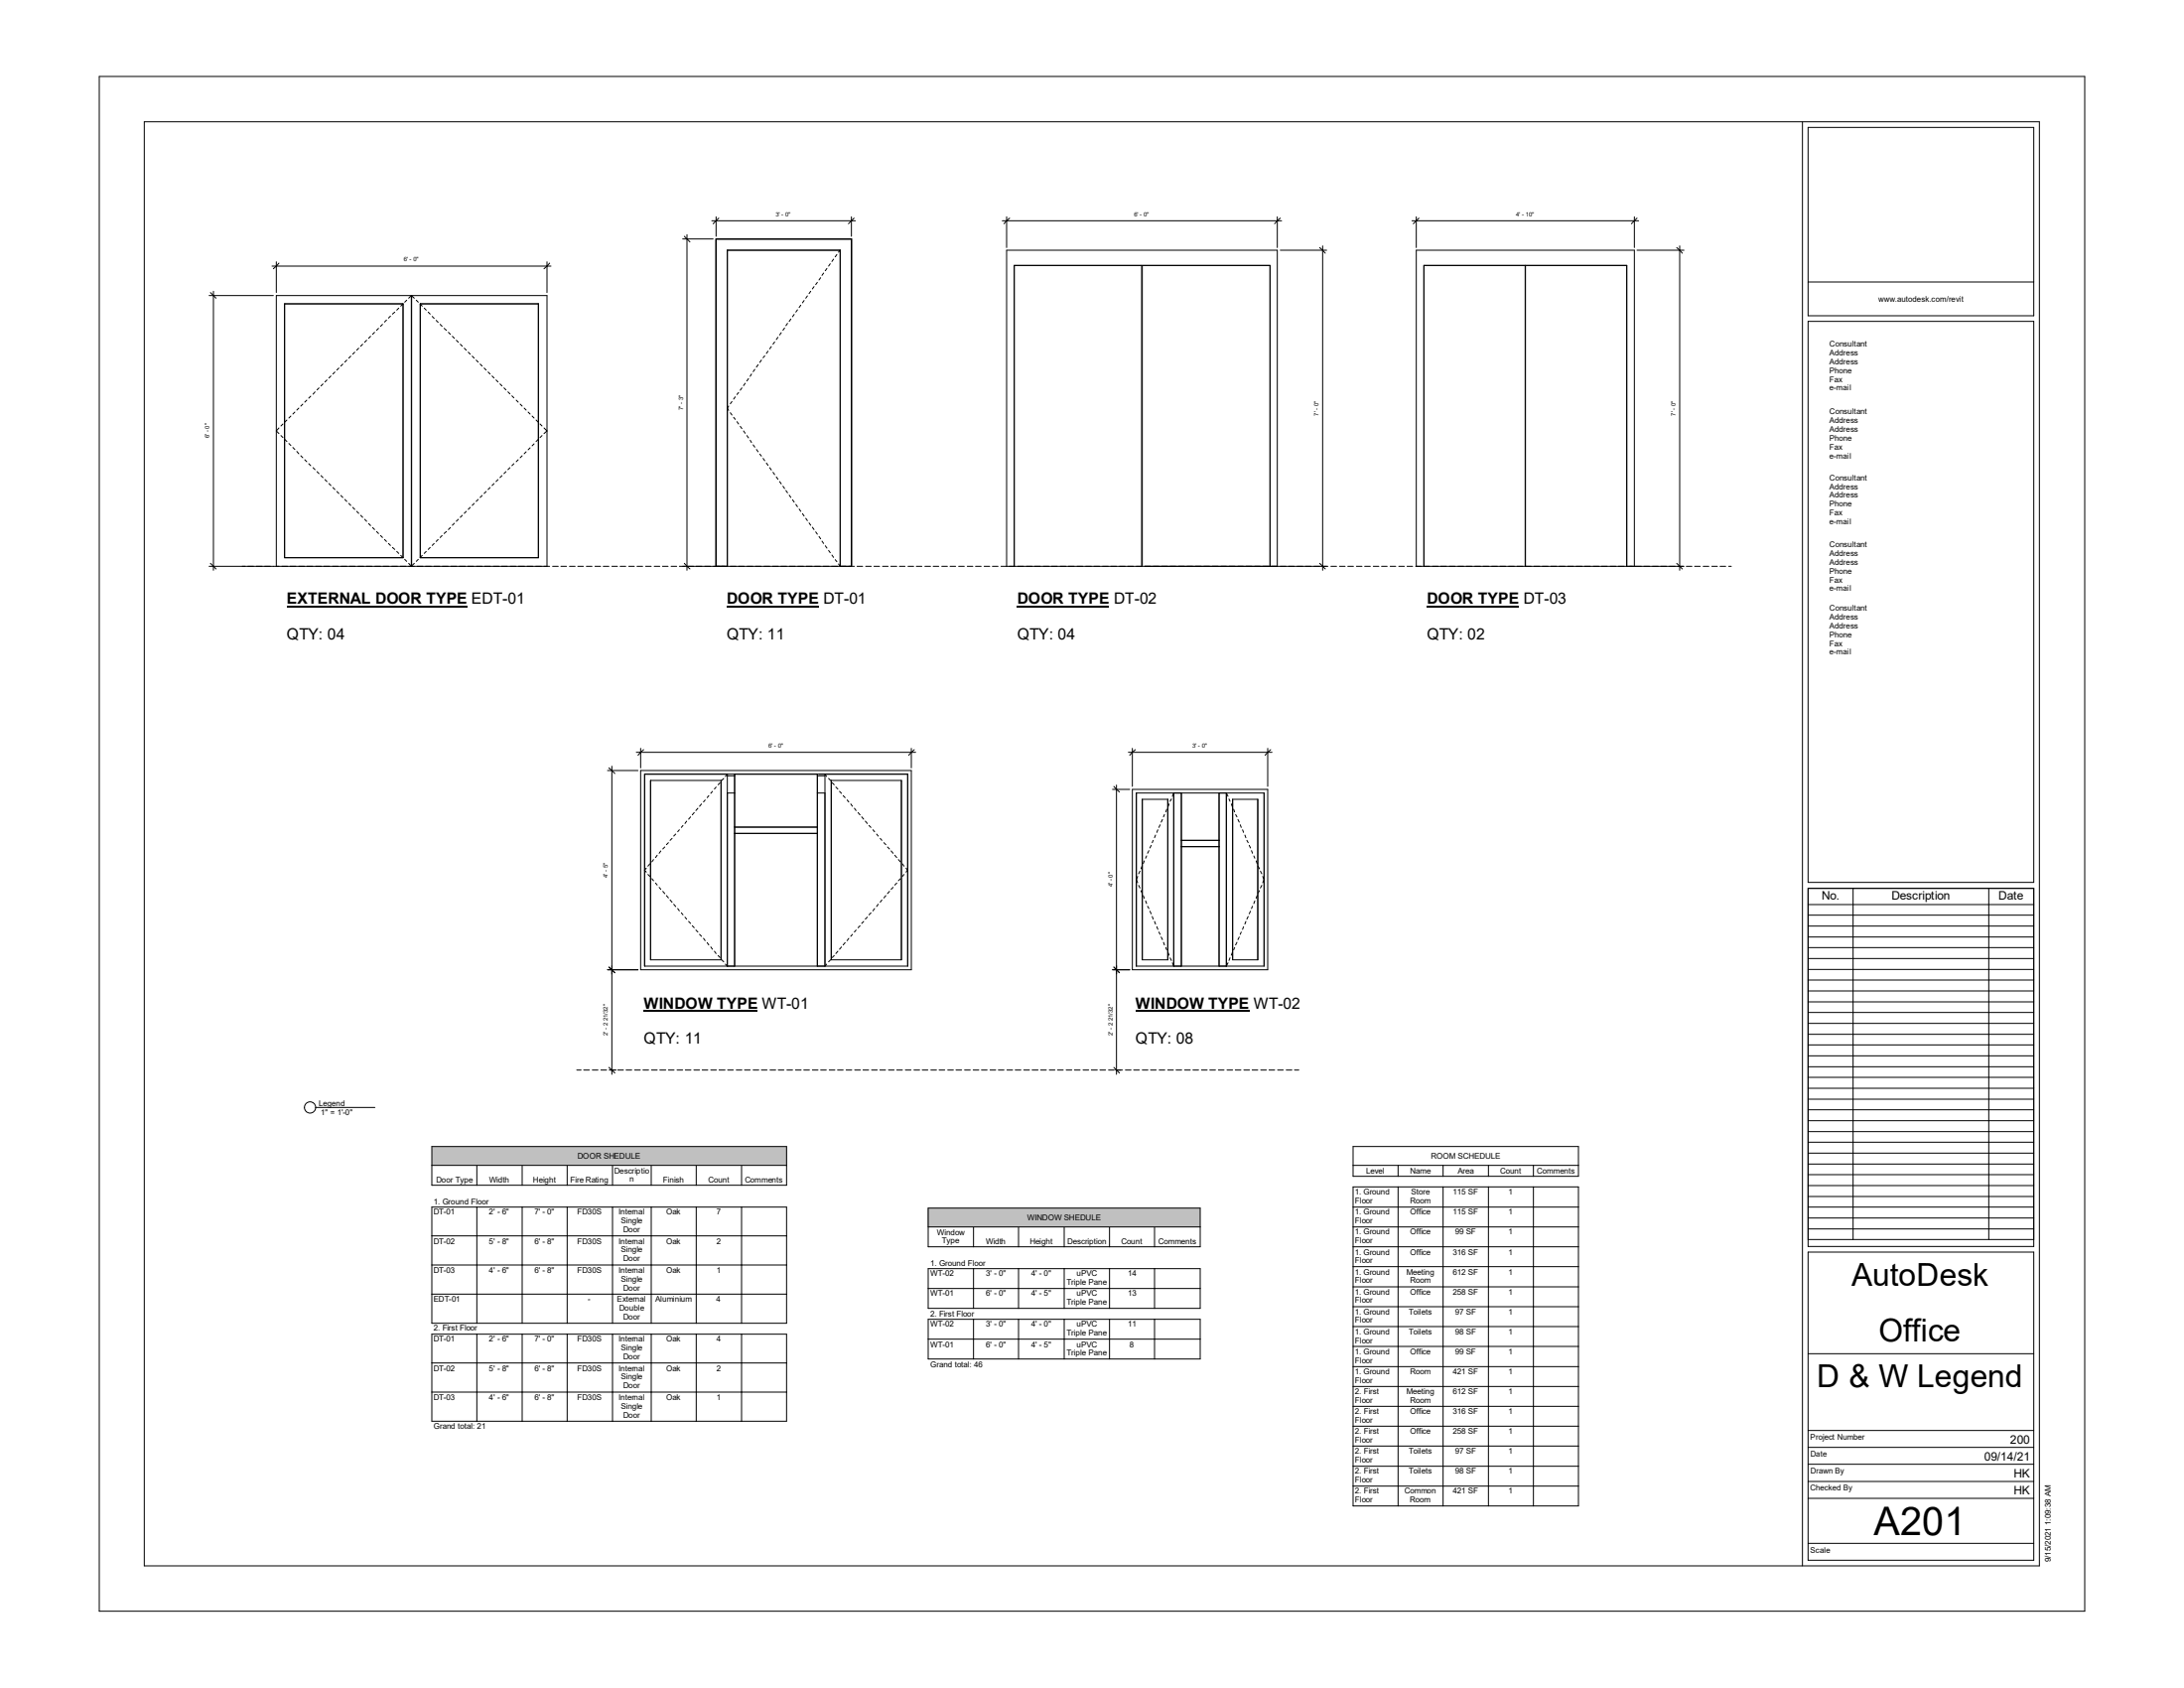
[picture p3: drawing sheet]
<svg xmlns="http://www.w3.org/2000/svg" width="279mm" height="216mm" viewBox="0 0 279 216" stroke-linecap="round" stroke-linejoin="round" font-family="sans-serif">
<g fill="none" stroke="#000" stroke-width=".13">
<path d="M26.8 37.8h8.2M26.9 37.4l.7 .7M27.3 37.3v35.6M36.4 38.9h15.2v32.4h-15.2zM50.5 39.9l-.3 .3M51 39.4l-.2 .3M51.5 38.9l-.2 .3M52 38.4l-.2 .3M52.6 37.8l.4 .3M52.6 37.8l-.3 .3M52.6 37.8h-17.3v34.6M52.6 37.8v34.6"/>
<path d="M53.3 38.4l.2 .3M53.8 38.9l.2 .3M53.8 38.9h15.1v32.4h-15.1zM54.3 39.4l.2 .3M54.8 39.9l.2 .3M102 39.6l-.2 .3M102.4 39l-.2 .3M102.9 38.4l-.2 .3M103.3 37.8l-.2 .3M103.7 37.3l-.2 .2M104.1 36.7l-.2 .3M104.6 36.1l-.2 .3"/>
<path d="M105 35.5l-.2 .3M105.4 34.9l-.2 .3M105.8 34.3l-.2 .3M106.2 33.7l-.2 .3M106.6 33.1l-.2 .3M107.1 32.6l-.3 .3M107.5 32v40.4l-.2-.3M107.5 32l-.2 .3M107.5 32h-14.5v40.4M146 34v38.4M146.1 34v38.4h17.3v-40.4h-34.6v40.4M195.1 34v38.4h-14"/>
<path d="M195.2 34v38.4h13.9v-40.4h-27.9v40.4M35.7 54.7l-.4 .4 .4 .4M35.9 55.7l.3 .3M36.2 54.2l-.3 .3M36.4 56.2l.3 .3M36.7 53.7l-.3 .3M37 56.7l.2 .3M37.2 53.2l-.2 .3M37.5 57.2l.2 .3M37.7 52.7l-.2 .3M38 57.7l.2 .3M38.2 52.2l-.2 .3"/>
<path d="M38.5 58.3l.2 .2M38.7 51.7l-.2 .2M39 58.8l.2 .3M39.2 51.2l-.2 .2M39.5 59.3l.3 .3M39.8 50.7l-.3 .2M40 59.8l.3 .3M40.3 50.1l-.3 .3M40.8 49.6l-.2 .3M41.3 49.1l-.2 .3M41.8 48.6l-.2 .3M42.3 48.1l-.2 .2"/>
<path d="M42.8 47.6l-.2 .2M43.3 47.1l-.2 .2M43.9 46.6l-.3 .2M44.4 46.1l-.3 .2M44.9 45.6l-.3 .2M45.4 45l-.3 .3M45.9 44.5l-.3 .3M46.4 44l-.3 .3M46.9 43.5l-.2 .3M47.4 43l-.2 .3M47.9 42.5l-.2 .3M48.4 42l-.2 .2"/>
<path d="M48.9 41.5l-.2 .2M49.4 40.9l-.2 .3M50 40.4l-.3 .3M55.3 40.5l.2 .2M55.8 41l.2 .2M56.3 41.5l.3 .2M56.8 42l.3 .2M57.4 42.5l.2 .3M57.9 43l.2 .3M58.4 43.5l.2 .3M58.9 44l.2 .3M59.4 44.5l.2 .3"/>
<path d="M59.9 45l.3 .3M60.4 45.6l.3 .2M60.9 46.1l.3 .2M61.4 46.6l.3 .2M61.9 47.1l.3 .2M62.4 47.6l.3 .2M62.9 48.1l.3 .2M63.5 48.6l.2 .3M64 49.1l.2 .3M64.5 49.6l.2 .3M65 50.1l.2 .3M65.2 59.8l-.2 .3"/>
<path d="M65.5 50.6l.2 .3M65.7 59.3l-.2 .3M66 51.2l.3 .2M66.3 58.8l-.3 .3M66.5 51.7l.3 .2M66.8 58.3l-.3 .2M67.1 52.2l.2 .3M67.3 57.8l-.2 .2M67.6 52.7l.2 .3M67.8 57.3l-.2 .2M68.1 53.2l.2 .3M68.3 56.8l-.2 .2"/>
<path d="M68.6 53.7l.2 .3M68.8 56.2l-.2 .3M69.1 54.2l.2 .3M69.3 55.7l-.2 .3M69.6 54.7l.4 .4-.4 .4M93.2 51.9l-.2 .3 .2 .3M93.4 52.8l.2 .3M93.6 51.4l-.2 .2M93.9 53.4l.2 .2M94.1 50.8l-.2 .3M94.3 53.9l.2 .3M94.5 50.2l-.2 .3"/>
<path d="M94.7 54.5l.2 .3M94.9 49.6l-.2 .3M95.1 55.1l.2 .3M95.3 49l-.2 .3M95.5 55.7l.3 .3M95.8 48.4l-.3 .3M96 56.3l.1 .3M96.1 47.8l-.1 .3M96.4 56.9l.2 .3M96.6 47.2l-.2 .3M96.8 57.5l.2 .3M97 46.7l-.2 .2"/>
<path d="M97.2 58.1l.2 .2M97.4 46.1l-.2 .3M97.6 58.6l.2 .3M97.8 45.5l-.2 .3M98 59.2l.3 .3M98.3 44.9l-.3 .3M98.5 59.8l.2 .3M98.7 44.3l-.2 .3M99.1 43.7l-.2 .3M99.5 43.1l-.2 .3M99.9 42.5l-.2 .3M100.4 42l-.2 .2"/>
<path d="M100.8 41.4l-.3 .3M101.2 40.8l-.2 .3M101.6 40.2l-.2 .3M26.8 72.4h43.5M26.9 72.1l.7 .7M40.6 60.3l.2 .3M41.1 60.8l.2 .3M41.6 61.3l.2 .3M42.1 61.8l.2 .3M42.6 62.4l.2 .2M43.1 62.9l.2 .2M43.6 63.4l.3 .2"/>
<path d="M44.1 63.9l.3 .2M44.6 64.4l.3 .2M45.1 64.9l.3 .3M45.6 65.4l.3 .3M46.1 65.9l.3 .3M46.7 66.4l.2 .3M47.2 67l.2 .2M47.7 67.5l.2 .2M48.2 68l.2 .2M48.7 68.5l.2 .2M49.2 69l.2 .3M49.7 69.5l.3 .3"/>
<path d="M50.2 70l.3 .3M50.8 70.5l.2 .3M51.3 71l.2 .3M51.8 71.5l.2 .3M52.3 72.1l.3 .3M52.7 72.4v-34.6h17.3v34.6M53 72.1l-.4 .3M53.5 71.5l-.2 .3M54 71l-.2 .3M54.5 70.5l-.2 .3M55 70l-.2 .3M55.5 69.5l-.2 .3"/>
<path d="M56 69l-.2 .3M56.6 68.5l-.3 .2M57.1 68l-.3 .2M57.6 67.5l-.2 .2M58.1 66.9l-.2 .3M58.6 66.4l-.2 .3M59.1 65.9l-.2 .3M59.6 65.4l-.2 .3M60.2 64.9l-.3 .3M60.7 64.4l-.3 .2M61.2 63.9l-.3 .2M61.7 63.4l-.3 .2"/>
<path d="M62.2 62.9l-.3 .2M62.7 62.4l-.3 .2M63.2 61.8l-.3 .3M63.7 61.3l-.2 .3M64.2 60.8l-.2 .3M64.7 60.3l-.2 .3M70.7 72.4h.7M71.8 72.4h.7M72.9 72.4h.7M73.9 72.4h.7M75 72.4h.7M76.1 72.4h.7"/>
<path d="M77.2 72.4h.7M78.3 72.4h.7M79.3 72.4h.8M80.4 72.4h.8M81.5 72.4h.7M82.6 72.4h.7M83.7 72.4h.7M84.8 72.4h.7M85.9 72.4h.7M86.9 72.4h.7M88 72.4h.7M89.1 72.4h.7"/>
<path d="M90.2 72.4h.7M91.3 72.4h18M91.6 72.4v-41.8h17.3v41.8M98.9 60.4l.2 .3M99.3 61l.2 .3M99.7 61.6l.2 .3M100.2 62.2l.2 .3M100.5 62.7l.3 .3M101 63.3l.2 .3M101.4 63.9l.2 .3M101.8 64.5l.2 .3M102.2 65.1l.2 .3"/>
<path d="M102.7 65.7l.2 .3M103.1 66.3l.2 .3M103.5 66.9l.2 .3M103.9 67.4l.2 .3M104.4 68l.2 .3M104.8 68.6l.2 .3M105.2 69.2l.2 .3M105.6 69.8l.2 .3M106 70.4l.2 .3M106.4 71l.2 .3M106.8 71.6l.3 .2M109.6 72.4h.8"/>
<path d="M110.7 72.4h.8M111.8 72.4h.7M112.9 72.4h.7M114 72.4h.7M115.1 72.4h.7M116.2 72.4h.7M117.2 72.4h.7M118.3 72.4h.7M119.4 72.4h.7M120.5 72.4h.7M121.5 72.4h.8M122.6 72.4h.8"/>
<path d="M123.7 72.4h.8M124.8 72.4h.7M125.9 72.4h.7M127 72.4h.7M128.1 72.4h18M129.8 72.4v-38.4h32.7v38.4M163.8 72.4h.7M164.8 72.4h.8M165.9 72.4h.8M167 72.4h.7M168.1 72.4h.7M169.2 72.4h.7"/>
<path d="M170.3 72.4h.7M171.4 72.4h.7M172.4 72.4h.7M173.5 72.4h.7M174.6 72.4h.7M175.7 72.4h.7M176.7 72.4h.8M177.8 72.4h.8M178.9 72.4h.8M180 72.4h.7M182.2 72.4v-38.4h25.9v38.4M209.2 72.4h.8"/>
<path d="M210.3 72.4h.7M211.4 72.4h.7M212.5 72.4h.7M213.6 72.4h.7M214.6 72.4h.7M215.7 72.4h.8M216.8 72.4h.7M217.9 72.4h.7M219 72.4h.7M220 72.4h.8M221.1 72.4h.4M82 98.6h34.6v25.4h-34.6z"/>
<path d="M82.5 99h33.6v24.6h-33.6zM83.2 99.8h9v23h-9zM92.6 99.6l-.3 .2M92.8 99.3l.2-.3v24.6l-.2-.3M93 99.2h1M94 99v24.6M104.6 99.2h.9M104.6 99v24.6M105.7 99.3l-.2-.3v24.6l.2-.3M106 99.6l.3 .2M106.3 99.8h9v23h-9zM82.7 111l-.2 .3 .2 .2"/>
<path d="M82.9 111.8l.2 .3M83.1 110.5l-.2 .3M83.4 112.4l.2 .2M83.6 109.9l-.2 .3M83.9 112.9l.2 .3M84.1 109.4l-.2 .3M84.3 113.5l.2 .2M84.5 108.8l-.2 .3M84.8 114l.2 .3M85 108.3l-.2 .3M85.3 114.6l.2 .3M85.5 107.8l-.2 .2"/>
<path d="M85.7 115.1l.3 .3M86 107.2l-.3 .3M86.2 115.7l.2 .3M86.4 106.7l-.2 .2M86.7 116.2l.2 .3M86.9 106.1l-.2 .3M87.2 116.8l.2 .2M87.4 105.6l-.2 .2M87.6 117.3l.2 .3M87.8 105l-.2 .3M88.1 117.9l.2 .2M88.3 104.5l-.2 .3"/>
<path d="M88.6 118.4l.2 .3M88.8 103.9l-.2 .3M89 119l.3 .2M89.3 103.4l-.3 .3M89.5 119.5l.2 .3M89.7 102.8l-.2 .3M90.2 102.3l-.2 .3M90.7 101.8l-.2 .2M91.1 101.2l-.2 .3M91.6 100.7l-.2 .2M92.1 100.1l-.2 .3M93 101.4h1"/>
<path d="M94 105.8h10.6M94 106.6h10.6M104.6 101.4h.9M106.5 100.1l.2 .3M106.9 100.7l.3 .2M107.4 101.2l.3 .3M107.9 101.8l.2 .2M108.4 102.3l.2 .3M108.8 102.8l.3 .3M109.1 119.5l-.3 .3M109.3 103.4l.2 .3M109.5 119l-.2 .2"/>
<path d="M109.8 103.9l.2 .3M110 118.4l-.2 .3M110.2 104.5l.3 .3M110.5 117.9l-.3 .2M110.7 105l.3 .3M111 117.3l-.3 .3M111.2 105.6l.2 .2M111.4 116.8l-.2 .2M111.7 106.1l.2 .3M111.9 116.2l-.2 .3M112.1 106.7l.3 .2M112.4 115.7l-.3 .3"/>
<path d="M112.6 107.2l.2 .3M112.8 115.1l-.2 .3M113.1 107.8l.2 .2M113.3 114.6l-.2 .3M113.5 108.3l.3 .3M113.8 114l-.3 .3M114 108.8l.3 .3M114.3 113.5l-.3 .2M114.5 109.4l.2 .3M114.7 112.9l-.2 .3M114.9 109.9l.3 .3M115.2 112.4l-.3 .2"/>
<path d="M115.4 110.5l.3 .3M115.7 111.8l-.3 .3M115.9 111l.2 .3-.2 .2M144.9 101h17.3v23h-17.3zM145.4 101.4h16.3v22.2h-16.3zM145.5 112.1l-.1 .4 .1 .4M145.7 113.2l.1 .4M145.8 111.4l-.1 .4M146 113.9l.1 .3M146.1 110.8l-.1 .3M146.1 102.2h3.3v20.6h-3.3zM146.3 114.6l.1 .3"/>
<path d="M146.4 110.1l-.1 .3M146.6 115.2l.1 .4M146.7 109.5l-.1 .3M146.8 115.9l.2 .3M147 108.8l-.2 .3M147.1 116.5l.2 .4M147.3 108.1l-.2 .4M147.4 117.2l.1 .4M147.5 107.5l-.1 .3M147.7 117.9l.1 .3M147.8 106.8l-.1 .3M148 118.5l.1 .4"/>
<path d="M148.1 106.1l-.1 .4M148.3 119.2l.1 .3M148.4 105.5l-.1 .3M148.5 119.8l.2 .4M148.7 104.8l-.2 .4M149 104.2l-.2 .3M149.3 103.5l-.2 .3M149.6 102.8l-.2 .4M149.9 102.2l-.2 .3M150 101.9l.2-.5v22.2l-.2-.5M151.1 101.4v22.2M151.1 107.5h4.9"/>
<path d="M151.1 108.3h4.9M156 101.4v22.2M157.1 101.9l-.2-.5v22.2l.2-.5M157.2 102.2l.2 .3M157.5 102.8l.1 .4M157.7 102.2h3.2v20.6h-3.2zM157.8 103.5l.1 .3M158.1 104.2l.1 .3M158.4 104.8l.1 .4M158.5 119.8l-.1 .4M158.7 105.5l.1 .3M158.8 119.2l-.1 .3"/>
<path d="M159 106.1l.1 .4M159.1 118.5l-.1 .4M159.3 106.8l.1 .3M159.4 117.9l-.1 .3M159.5 107.5l.2 .3M159.7 117.2l-.2 .4M159.8 108.1l.2 .4M160 116.5l-.2 .4M160.1 108.8l.1 .3M160.2 115.9l-.1 .3M160.4 109.5l.1 .3M160.5 115.2l-.1 .4"/>
<path d="M160.7 110.1l.1 .3M160.8 114.6l-.1 .3M161 110.8l.1 .3M161.1 113.9l-.1 .3M161.2 111.4l.2 .4M161.4 113.2l-.2 .4M161.5 112.1l.2 .4-.2 .4M73.8 136.9h.5M74.7 136.9h.7M75.8 136.9h.7M76.9 136.9h.7M77.9 136.9h.8"/>
<path d="M79 136.9h.8M80.1 136.9h.7M81.2 136.9h.7M82.3 136.9h.7M83.4 136.9h.7M84.4 136.9h.8M85.5 136.9h.7M86.6 136.9h.7M87.7 136.9h.7M88.8 136.9h.7M89.8 136.9h.8M90 120l.2 .3"/>
<path d="M90.5 120.6l.2 .3M90.9 121.1l.2 .3M90.9 136.9h.8M91.4 121.7l.2 .3M91.9 122.2l.2 .3M92 136.9h.8M92.3 122.8l.3 .2M93.1 136.9h.7M94.2 136.9h.7M95.2 136.9h.8M96.4 136.9h.7M97.4 136.9h.7"/>
<path d="M98.5 136.9h.7M99.6 136.9h.7M100.7 136.9h.7M101.8 136.9h.7M102.8 136.9h.7M103.9 136.9h.7M105 136.9h.7M106.1 136.9h.7M106.3 122.8l-.3 .2M106.7 122.2l-.2 .3M107.1 136.9h.8M107.2 121.7l-.3 .3"/>
<path d="M107.7 121.1l-.3 .3M108.1 120.6l-.2 .3M108.2 136.9h.8M108.6 120l-.2 .3M109.3 136.9h.8M110.4 136.9h.7M111.5 136.9h.7M112.6 136.9h.7M113.7 136.9h.7M114.7 136.9h.7M115.8 136.9h.7M116.9 136.9h.7"/>
<path d="M118 136.9h.7M119.1 136.9h.7M120.1 136.9h.8M121.2 136.9h.8M122.3 136.9h.7M123.4 136.9h.7M124.5 136.9h.7M125.6 136.9h.7M126.7 136.9h.7M127.7 136.9h.7M128.8 136.9h.7M129.9 136.9h.7"/>
<path d="M131 136.9h.7M132 136.9h.8M133.1 136.9h.8M134.2 136.9h.8M135.3 136.9h.7M136.4 136.9h.7M137.5 136.9h.7M138.6 136.9h.7M139.6 136.9h.8M140.7 136.9h.7M141.8 136.9h.7M142.9 136.9h.7"/>
<path d="M144 136.9h.7M145 136.9h.8M146.1 136.9h.8M147.2 136.9h.7M148.3 136.9h.7M148.8 120.5l.2 .4M149.1 121.2l.2 .3M149.4 136.9h.7M149.4 121.8l.2 .4M149.7 122.5l.2 .4M150.5 136.9h.7M151.6 136.9h.7"/>
<path d="M152.6 136.9h.7M153.7 136.9h.7M154.8 136.9h.7M155.9 136.9h.7M157 136.9h.7M157.4 122.5l-.2 .4M157.6 121.8l-.1 .4M157.9 121.2l-.1 .3M158 136.9h.7M158.2 120.5l-.1 .4M159.1 136.9h.8M160.2 136.9h.7"/>
<path d="M161.3 136.9h.7M162.3 136.9h.8M163.4 136.9h.8M164.5 136.9h.8M165.6 136.9h.6"/>
</g>
<path d="M26.1 54.1h.9v2h-.9z" fill="#fff"/>
<path d="M34.8 34h35.7M35.3 33.5v3.9M35.7 33.7l-.7 .7M70 33.5v3.9M70.3 33.7l-.7 .7" fill="none" stroke="#000" stroke-width=".13"/>
<path d="M51.7 32.8h1.9v.8h-1.9z" fill="#fff"/>
<path d="M87.3 30.6h3.9M87.5 30.2l.8 .7M87.9 30v42.9M87.3 72.4h5.4M87.5 72.1l.8 .7" fill="none" stroke="#000" stroke-width=".13"/>
<path d="M86.7 50.5h.9v2h-.9z" fill="#fff"/>
<path d="M91.1 28.2h18.3M91.6 27.7v2.5M91.9 27.9l-.7 .7M108.9 27.7v2.5M109.3 27.9l-.8 .7" fill="none" stroke="#000" stroke-width=".13"/>
<path d="M99.3 27.1h1.8v.8h-1.8z" fill="#fff"/>
<path d="M163.8 32h5.9M168.8 31.7l.7 .7M169.2 31.5v41.4M146.4 72.4h23.3M168.8 72.1l.7 .7" fill="none" stroke="#000" stroke-width=".13"/>
<path d="M168 51.3h.9v1.9h-.9z" fill="#fff"/>
<path d="M128.2 28.2h35.8M128.8 27.7v4M129.2 27.9l-.8 .7M163.4 27.7v4M163.8 27.9l-.7 .7" fill="none" stroke="#000" stroke-width=".13"/>
<path d="M145.1 27.1h1.9v.8h-1.9z" fill="#fff"/>
<path d="M209.4 32h6M214.5 31.7l.7 .7M214.9 31.5v41.4M208.5 72.4h6.9M214.5 72.1l.7 .7" fill="none" stroke="#000" stroke-width=".13"/>
<path d="M213.7 51.3h.9v1.9h-.9z" fill="#fff"/>
<path d="M180.6 28.2h29M181.2 27.7v4M181.5 27.9l-.7 .7M209.1 27.7v4M209.4 27.9l-.7 .7" fill="none" stroke="#000" stroke-width=".13"/>
<path d="M194 27.1h2.3v.8h-2.3z" fill="#fff"/>
<path d="M77.7 98.6h3.9M77.9 98.2l.8 .7M78.3 98v26.6M77.7 124h3.9M77.9 123.7l.8 .7" fill="none" stroke="#000" stroke-width=".13"/>
<path d="M77 110.4h1v1.9h-1z" fill="#fff"/>
<path d="M81.4 96.2h35.7M82 95.7v2.5M82.3 95.9l-.7 .7M116.6 95.7v2.5M117 95.9l-.8 .7" fill="none" stroke="#000" stroke-width=".13"/>
<path d="M98.3 95h1.9v.8h-1.9z" fill="#fff"/>
<path d="M142.3 101h2.2M142.5 100.6l.7 .7M142.8 100.4v24.2M142.3 124h2.2M142.5 123.7l.7 .7" fill="none" stroke="#000" stroke-width=".13"/>
<path d="M141.6 111.5h1v2h-1z" fill="#fff"/>
<path d="M144.4 96.2h18.3M144.9 95.7v4.9M145.2 95.9l-.7 .7M162.2 95.7v4.9M162.6 95.9l-.8 .7" fill="none" stroke="#000" stroke-width=".13"/>
<g fill="#fff">
<path d="M152.6 95h1.8v.8h-1.8z"/>
<path d="M36.7 75.4h23.1v2.3h-23.1z"/>
<path d="M60.3 75.4h4v2.3h-4z"/>
<path d="M64.3 75.4h.7v2.3h-.7z"/>
<path d="M65 75.4h2.2v2.3h-2.2z"/>
</g>
<path d="M36.7 77.6h23.1" fill="none" stroke="#000" stroke-width=".21"/>
<g fill="#fff">
<path d="M36.7 79.9h7.4v2.3h-7.4z"/>
<path d="M93 75.4h11.7v2.3h-11.7z"/>
<path d="M105.3 75.4h2.6v2.3h-2.6z"/>
<path d="M107.9 75.4h.7v2.3h-.7z"/>
<path d="M108.6 75.4h2.3v2.3h-2.3z"/>
</g>
<path d="M93 77.6h11.7" fill="none" stroke="#000" stroke-width=".21"/>
<g fill="#fff">
<path d="M93 79.9h7.4v2.3h-7.4z"/>
<path d="M130.1 75.4h11.8v2.3h-11.8z"/>
<path d="M142.5 75.4h2.6v2.3h-2.6z"/>
<path d="M145.1 75.4h.7v2.3h-.7z"/>
<path d="M145.8 75.4h2.2v2.3h-2.2z"/>
</g>
<path d="M130.1 77.6h11.8" fill="none" stroke="#000" stroke-width=".21"/>
<g fill="#fff">
<path d="M130.1 79.9h7.4v2.3h-7.4z"/>
<path d="M182.5 75.4h11.8v2.3h-11.8z"/>
<path d="M194.9 75.4h2.6v2.3h-2.6z"/>
<path d="M197.5 75.4h.7v2.3h-.7z"/>
<path d="M198.2 75.4h2.2v2.3h-2.2z"/>
</g>
<path d="M182.5 77.6h11.8" fill="none" stroke="#000" stroke-width=".21"/>
<g fill="#fff">
<path d="M182.5 79.9h7.4v2.3h-7.4z"/>
<path d="M82.4 127.1h14.5v2.3h-14.5z"/>
<path d="M97.5 127.1h3.1v2.3h-3.1z"/>
<path d="M100.6 127.1h.7v2.3h-.7z"/>
<path d="M101.3 127.1h2.2v2.3h-2.2z"/>
</g>
<path d="M82.4 129.3h14.5" fill="none" stroke="#000" stroke-width=".21"/>
<g fill="#fff">
<path d="M82.4 131.7h7.4v2.2h-7.4z"/>
<path d="M145.3 127.1h14.6v2.3h-14.6z"/>
<path d="M160.4 127.1h3.1v2.3h-3.1z"/>
<path d="M163.5 127.1h.7v2.3h-.7z"/>
<path d="M164.2 127.1h2.2v2.3h-2.2z"/>
</g>
<path d="M145.3 129.3h14.6" fill="none" stroke="#000" stroke-width=".21"/>
<path d="M145.3 131.7h7.4v2.2h-7.4z" fill="#fff"/>
<path d="M77.7 124h3.9M77.9 123.7l.8 .7M77.9 136.5l.8 .7M78.1 136.9h.7M78.3 123.5v13.9" fill="none" stroke="#000" stroke-width=".13"/>
<path d="M77 128.4h1v4.1h-1z" fill="#fff"/>
<path d="M142.3 124h2.2M142.5 123.7l.7 .7M142.5 136.5l.7 .7M142.7 136.9h.7M142.8 123.5v13.9" fill="none" stroke="#000" stroke-width=".13"/>
<path d="M141.6 128.4h1v4.1h-1z" fill="#fff"/>
<g fill="none" stroke="#000" stroke-width=".13">
<path d="M12.7 9.8h254v196.3h-254zM18.5 15.6h242.4v184.7h-242.4zM230.6 15.6v184.7M231.3 16.3h28.9v24.1h-28.9zM231.3 36.1h28.9M231.3 41.1h28.9v71.8h-28.9zM231.3 113.6h28.9v45.8h-28.9zM231.3 160.1h28.9v39.5h-28.9zM231.3 173.1h28.9M231.3 183h28.9M231.3 185.1h28.9M231.3 187.3h28.9"/>
<path d="M231.3 189.5h28.9M231.3 191.6h28.9M231.3 197.4h28.9"/>
</g>
<g fill="#fff">
<path d="M240.3 37.8h10.9v1.1h-10.9z"/>
<path d="M231.6 197.7h2.5v1.1h-2.5z"/>
<path d="M231.6 185.5h2.1v1.1h-2.1z"/>
<path d="M231.6 187.6h4.3v1.2h-4.3z"/>
<path d="M231.6 189.8h5.4v1.1h-5.4z"/>
<path d="M231.6 183.3h7v1.1h-7z"/>
<path d="M234.1 43.4h5.1v1.2h-5.1z"/>
<path d="M234.1 44.6h3.6v1.1h-3.6z"/>
<path d="M234.1 45.7h3.6v1.1h-3.6z"/>
<path d="M234.1 46.8h2.9v1.2h-2.9z"/>
<path d="M234.1 48h1.6v1.1h-1.6z"/>
<path d="M234.1 49.1h.5v1.1h-.5z"/>
<path d="M234.6 49.1h.3v1.1h-.3z"/>
<path d="M234.9 49.1h1.9v1.1h-1.9z"/>
<path d="M234.1 52.1h5.1v1.2h-5.1z"/>
<path d="M234.1 53.3h3.6v1.1h-3.6z"/>
<path d="M234.1 54.4h3.6v1.1h-3.6z"/>
<path d="M234.1 55.5h2.9v1.1h-2.9z"/>
<path d="M234.1 56.6h1.6v1.1h-1.6z"/>
<path d="M234.1 57.7h.5v1.2h-.5z"/>
<path d="M234.6 57.7h.3v1.2h-.3z"/>
<path d="M234.9 57.7h1.9v1.2h-1.9z"/>
<path d="M234.1 60.5h5.1v1.2h-5.1z"/>
<path d="M234.1 61.7h3.6v1.1h-3.6z"/>
<path d="M234.1 62.8h3.6v1.1h-3.6z"/>
<path d="M234.1 63.9h2.9v1.2h-2.9z"/>
<path d="M234.1 65.1h1.6v1.1h-1.6z"/>
<path d="M234.1 66.2h.5v1.1h-.5z"/>
<path d="M234.6 66.2h.3v1.1h-.3z"/>
<path d="M234.9 66.2h1.9v1.1h-1.9z"/>
<path d="M234.1 69.1h5.1v1.1h-5.1z"/>
<path d="M234.1 70.2h3.6v1.1h-3.6z"/>
<path d="M234.1 71.3h3.6v1.2h-3.6z"/>
<path d="M234.1 72.5h2.9v1.1h-2.9z"/>
<path d="M234.1 73.6h1.6v1.1h-1.6z"/>
<path d="M234.1 74.7h.5v1.2h-.5z"/>
<path d="M234.6 74.7h.3v1.2h-.3z"/>
<path d="M234.9 74.7h1.9v1.2h-1.9z"/>
<path d="M234.1 77.2h5.1v1.2h-5.1z"/>
<path d="M234.1 78.4h3.6v1.1h-3.6z"/>
<path d="M234.1 79.5h3.6v1.1h-3.6z"/>
<path d="M234.1 80.6h2.9v1.1h-2.9z"/>
<path d="M234.1 81.7h1.6v1.1h-1.6z"/>
<path d="M234.1 82.8h.5v1.2h-.5z"/>
<path d="M234.6 82.8h.3v1.2h-.3z"/>
<path d="M234.9 82.8h1.9v1.2h-1.9z"/>
<path d="M232.5 173.8h26.3v4.5h-26.3z"/>
<path d="M236.9 160.8h17.5v4.5h-17.5z"/>
<path d="M240.3 167.9h10.6v4.5h-10.6z"/>
</g>
<g fill="none" stroke="#000" stroke-width=".13">
<path d="M231.3 113.6h28.9v44.9h-28.9zM231.3 119.8h28.9M231.3 118.4h28.9M231.3 117.1h28.9M231.3 115.7h28.9M237.1 113.6v44.9M254.4 113.6v44.9M231.3 139.2h28.9M231.3 137.8h28.9M231.3 136.4h28.9M231.3 135h28.9M231.3 133.6h28.9"/>
<path d="M231.3 132.3h28.9M231.3 130.9h28.9M231.3 129.5h28.9M231.3 128.1h28.9M231.3 126.7h28.9M231.3 125.3h28.9M231.3 124h28.9M231.3 122.6h28.9M231.3 121.2h28.9M40.4 141.6h7.6M55.2 154.4h45.4v14.8h-45.4zM55.2 158.1h45.4"/>
<path d="M55.2 149.1v2.5h45.4v-2.5M61 149.1v2.5M61 154.4v14.8M66.8 149.1v2.5M66.8 154.4v14.8M72.6 149.1v2.5M72.6 154.4v14.8M78.4 149.1v2.5M78.4 154.4v14.8M83.3 149.1v2.5M83.3 154.4v14.8M89.1 149.1v2.5"/>
<path d="M89.1 154.4v14.8M94.9 149.1v2.5M94.9 154.4v14.8M231.3 157.2h28.9M231.3 155.8h28.9M231.3 154.4h28.9M231.3 153h28.9M231.3 151.6h28.9M231.3 150.2h28.9M231.3 148.9h28.9M231.3 147.5h28.9M231.3 146.1h28.9"/>
<path d="M231.3 144.7h28.9M231.3 143.3h28.9M231.3 141.9h28.9M231.3 140.6h28.9M55.2 170.6h45.4v11.2h-45.4zM55.2 178.1h45.4M55.2 174.3h45.4M55.2 165.5h45.4M55.2 161.8h45.4M61 170.6v11.2M66.8 170.6v11.2M72.6 170.6v11.2"/>
<path d="M78.4 170.6v11.2M83.3 170.6v11.2M89.1 170.6v11.2M94.9 170.6v11.2"/>
<circle cx="39.7" cy="141.6" r=".72"/>
</g>
<path d="M55.2 146.6h45.4v2.5h-45.4z" fill="#c0c0c0"/>
<g fill="none" stroke="#000" stroke-width=".13">
<path d="M55.2 146.6h45.4v2.5h-45.4zM118.7 156.9v2.6h34.8v-2.6M124.5 156.9v2.6M130.3 156.9v2.6M136.1 156.9v2.6M141.9 156.9v2.6M147.7 156.9v2.6M118.7 168.7h34.8v5.1h-34.8zM118.7 171.3h34.8M118.7 162.3h34.8v5h-34.8zM118.7 164.8h34.8M124.5 162.3v5"/>
<path d="M124.5 168.7v5.1M130.3 162.3v5M130.3 168.7v5.1M136.1 162.3v5M136.1 168.7v5.1M141.9 162.3v5M141.9 168.7v5.1M147.7 162.3v5M147.7 168.7v5.1"/>
</g>
<path d="M118.7 154.5h34.8v2.4h-34.8z" fill="#c0c0c0"/>
<g fill="none" stroke="#000" stroke-width=".13">
<path d="M118.7 154.5h34.8v2.4h-34.8zM173.1 156.9h28.8M173.1 151.8h28.8v40.8h-28.8zM173.1 159.5h28.8M173.1 154.4h28.8M173.1 146.6h28.8v3.9h-28.8zM173.1 149.1h28.8M178.9 149.1v1.4M178.9 151.8v40.8M184.6 149.1v1.4M184.6 151.8v40.8M190.4 149.1v1.4"/>
<path d="M190.4 151.8v40.8M196.2 149.1v1.4M196.2 151.8v40.8M173.1 179.9h28.8M173.1 177.3h28.8M173.1 174.8h28.8M173.1 172.2h28.8M173.1 169.7h28.8M173.1 167.1h28.8M173.1 164.6h28.8M173.1 162h28.8M173.1 190.1h28.8"/>
<path d="M173.1 187.5h28.8M173.1 185h28.8M173.1 182.4h28.8"/>
</g>
<text font-size="5" x="239.7" y="196.3">A201</text>
<g font-size="4">
<text x="236.9" y="164.4">AutoDesk</text>
<text x="240.3" y="171.5">Office</text>
<text x="232.5" y="177.4">D &amp; W Legend</text>
</g>
<g font-size="2">
<text x="36.7" y="77.3">EXTERNAL DOOR TYPE</text>
<text x="60.3" y="77.3">EDT-01</text>
<text x="93" y="77.3">DOOR TYPE</text>
<text x="105.3" y="77.3">DT</text>
<text x="108" y="77.3">-</text>
<text x="108.6" y="77.3">01</text>
<text x="130.1" y="77.3">DOOR TYPE</text>
<text x="142.5" y="77.3">DT</text>
<text x="145.1" y="77.3">-</text>
<text x="145.8" y="77.3">02</text>
<text x="182.5" y="77.3">DOOR TYPE</text>
<text x="194.9" y="77.3">DT</text>
<text x="197.5" y="77.3">-</text>
<text x="198.2" y="77.3">03</text>
<text x="36.7" y="81.7">QTY: 04</text>
<text x="93" y="81.7">QTY: 11</text>
<text x="130.1" y="81.7">QTY: 04</text>
<text x="182.5" y="81.7">QTY: 02</text>
<text x="82.4" y="129">WINDOW TYPE</text>
<text x="97.5" y="129">WT-01</text>
<text x="145.3" y="129">WINDOW TYPE</text>
<text x="160.4" y="129">WT-02</text>
<text x="82.4" y="133.5">QTY: 11</text>
<text x="145.3" y="133.5">QTY: 08</text>
</g>
<g font-size="1.5">
<text x="233.1" y="115.1">No.</text>
<text x="242" y="115.1">Description</text>
<text x="255.7" y="115.1">Date</text>
<text x="257.2" y="184.6">200</text>
<text x="253.8" y="186.8">09/14/21</text>
<text x="257.6" y="188.9">HK</text>
<text x="257.6" y="191.1">HK</text>
</g>
<g font-size="1">
<text x="240.3" y="38.6">www.autodesk.com/revit</text>
<text x="234.1" y="44.3">Consultant</text>
<text x="234.1" y="45.5">Address</text>
<text x="234.1" y="46.6">Address</text>
<text x="234.1" y="47.7">Phone</text>
<text x="234.1" y="48.9">Fax</text>
<text x="234.1" y="50">e-mail</text>
<text x="234.1" y="53">Consultant</text>
<text x="234.1" y="54.1">Address</text>
<text x="234.1" y="55.2">Address</text>
<text x="234.1" y="56.4">Phone</text>
<text x="234.1" y="57.5">Fax</text>
<text x="234.1" y="58.6">e-mail</text>
<text x="234.1" y="61.4">Consultant</text>
<text x="234.1" y="62.6">Address</text>
<text x="234.1" y="63.7">Address</text>
<text x="234.1" y="64.8">Phone</text>
<text x="234.1" y="66">Fax</text>
<text x="234.1" y="67.1">e-mail</text>
<text x="234.1" y="70">Consultant</text>
<text x="234.1" y="71.1">Address</text>
<text x="234.1" y="72.2">Address</text>
<text x="234.1" y="73.4">Phone</text>
<text x="234.1" y="74.5">Fax</text>
<text x="234.1" y="75.6">e-mail</text>
<text x="234.1" y="78.1">Consultant</text>
<text x="234.1" y="79.3">Address</text>
<text x="234.1" y="80.4">Address</text>
<text x="234.1" y="81.5">Phone</text>
<text x="234.1" y="82.6">Fax</text>
<text x="234.1" y="83.7">e-mail</text>
<text x="40.8" y="141.4">Legend</text>
<text x="41.1" y="142.6">1&quot; = 1'-0&quot;</text>
<text x="73.9" y="148.2">DOOR SHEDULE</text>
<text x="183.1" y="148.2">ROOM SCHEDULE</text>
<text x="55.5" y="154">1. Ground Floor</text>
<text x="55.5" y="155.4">DT-01</text>
<text x="55.8" y="151.2">Door Type</text>
<text x="62.6" y="155.4">2' - 6&quot;</text>
<text x="62.6" y="151.2">Width</text>
<text x="68.2" y="151.2">Height</text>
<text x="68.4" y="155.4">7' - 0&quot;</text>
<text x="72.9" y="151.2">Fire Rating</text>
<text x="73.8" y="155.4">FD30S</text>
<text x="78.6" y="150.1">Descriptio</text>
<text x="79.1" y="155.4">Internal</text>
<text x="80.5" y="151.2">n</text>
<text x="84.8" y="151.2">Finish</text>
<text x="85.2" y="155.4">Oak</text>
<text x="90.6" y="151.2">Count</text>
<text x="91.7" y="155.4">7</text>
<text x="95.3" y="151.2">Comments</text>
<text x="173.3" y="152.8">1. Ground</text>
<text x="173.3" y="153.9">Floor</text>
<text x="173.3" y="155.4">1. Ground</text>
<text x="174.8" y="150.1">Level</text>
<text x="180.4" y="150.1">Name</text>
<text x="180.4" y="153.9">Room</text>
<text x="180.4" y="155.4">Office</text>
<text x="180.5" y="152.8">Store</text>
<text x="185.8" y="152.8">115 SF</text>
<text x="185.9" y="155.4">115 SF</text>
<text x="186.5" y="150.1">Area</text>
<text x="191.9" y="150.1">Count</text>
<text x="193" y="152.8">1</text>
<text x="193" y="155.4">1</text>
<text x="196.6" y="150.1">Comments</text>
<text x="55.5" y="159.1">DT-02</text>
<text x="62.6" y="159.1">5' - 8&quot;</text>
<text x="68.4" y="159.1">6' - 8&quot;</text>
<text x="73.8" y="159.1">FD30S</text>
<text x="79.1" y="159.1">Internal</text>
<text x="79.4" y="156.5">Single</text>
<text x="79.4" y="160.2">Single</text>
<text x="79.7" y="157.6">Door</text>
<text x="79.7" y="161.3">Door</text>
<text x="85.2" y="159.1">Oak</text>
<text x="91.7" y="159.1">2</text>
<text x="119" y="161.9">1. Ground Floor</text>
<text x="119.8" y="157.9">Window</text>
<text x="120.5" y="159.1">Type</text>
<text x="126.1" y="159.1">Width</text>
<text x="131.4" y="156">WINDOW SHEDULE</text>
<text x="131.7" y="159.1">Height</text>
<text x="136.5" y="159.1">Description</text>
<text x="143.4" y="159.1">Count</text>
<text x="148.2" y="159.1">Comments</text>
<text x="173.3" y="156.5">Floor</text>
<text x="173.3" y="157.9">1. Ground</text>
<text x="173.3" y="159">Floor</text>
<text x="173.3" y="160.5">1. Ground</text>
<text x="173.3" y="161.6">Floor</text>
<text x="180.4" y="157.9">Office</text>
<text x="180.4" y="160.5">Office</text>
<text x="185.9" y="160.5">316 SF</text>
<text x="186.1" y="157.9">99 SF</text>
<text x="193" y="157.9">1</text>
<text x="193" y="160.5">1</text>
<text x="55.5" y="162.8">DT-03</text>
<text x="55.5" y="166.5">EDT-01</text>
<text x="62.6" y="162.8">4' - 6&quot;</text>
<text x="68.4" y="162.8">6' - 8&quot;</text>
<text x="73.8" y="162.8">FD30S</text>
<text x="75.2" y="166.5">-</text>
<text x="78.9" y="166.5">External</text>
<text x="79.1" y="162.8">Internal</text>
<text x="79.2" y="167.6">Double</text>
<text x="79.4" y="163.9">Single</text>
<text x="79.7" y="165.1">Door</text>
<text x="83.8" y="166.5">Aluminium</text>
<text x="85.2" y="162.8">Oak</text>
<text x="91.6" y="166.5">4</text>
<text x="91.7" y="162.8">1</text>
<text x="119" y="163.2">WT-02</text>
<text x="119" y="165.8">WT-01</text>
<text x="126.1" y="163.2">3' - 0&quot;</text>
<text x="126.1" y="165.8">6' - 0&quot;</text>
<text x="131.9" y="163.2">4' - 0&quot;</text>
<text x="131.9" y="165.8">4' - 5&quot;</text>
<text x="136.4" y="164.3">Triple Pane</text>
<text x="136.4" y="166.9">Triple Pane</text>
<text x="137.7" y="163.2">uPVC</text>
<text x="137.7" y="165.8">uPVC</text>
<text x="144.3" y="163.2">14</text>
<text x="144.3" y="165.8">13</text>
<text x="173.3" y="163">1. Ground</text>
<text x="173.3" y="164.1">Floor</text>
<text x="173.3" y="165.6">1. Ground</text>
<text x="173.3" y="166.7">Floor</text>
<text x="179.9" y="163">Meeting</text>
<text x="180.4" y="164.1">Room</text>
<text x="180.4" y="165.6">Office</text>
<text x="185.8" y="163">612 SF</text>
<text x="185.9" y="165.6">258 SF</text>
<text x="193" y="163">1</text>
<text x="193" y="165.6">1</text>
<text x="55.5" y="170.2">2. First Floor</text>
<text x="55.5" y="171.6">DT-01</text>
<text x="62.6" y="171.6">2' - 6&quot;</text>
<text x="68.4" y="171.6">7' - 0&quot;</text>
<text x="73.8" y="171.6">FD30S</text>
<text x="79.1" y="171.6">Internal</text>
<text x="79.4" y="172.7">Single</text>
<text x="79.7" y="168.8">Door</text>
<text x="79.7" y="173.9">Door</text>
<text x="85.2" y="171.6">Oak</text>
<text x="91.7" y="171.6">4</text>
<text x="119" y="168.4">2. First Floor</text>
<text x="119" y="169.7">WT-02</text>
<text x="119" y="172.3">WT-01</text>
<text x="126.1" y="169.7">3' - 0&quot;</text>
<text x="126.1" y="172.3">6' - 0&quot;</text>
<text x="131.9" y="169.7">4' - 0&quot;</text>
<text x="131.9" y="172.3">4' - 5&quot;</text>
<text x="136.4" y="170.8">Triple Pane</text>
<text x="136.4" y="173.4">Triple Pane</text>
<text x="137.7" y="169.7">uPVC</text>
<text x="137.7" y="172.3">uPVC</text>
<text x="144.3" y="169.7">11</text>
<text x="144.5" y="172.3">8</text>
<text x="173.3" y="168.1">1. Ground</text>
<text x="173.3" y="169.2">Floor</text>
<text x="173.3" y="170.7">1. Ground</text>
<text x="173.3" y="171.8">Floor</text>
<text x="173.3" y="173.2">1. Ground</text>
<text x="180.2" y="168.1">Toilets</text>
<text x="180.2" y="170.7">Toilets</text>
<text x="180.4" y="173.2">Office</text>
<text x="186.1" y="168.1">97 SF</text>
<text x="186.1" y="170.7">98 SF</text>
<text x="186.1" y="173.2">99 SF</text>
<text x="193" y="168.1">1</text>
<text x="193" y="170.7">1</text>
<text x="193" y="173.2">1</text>
<text x="55.5" y="175.3">DT-02</text>
<text x="55.5" y="179.1">DT-03</text>
<text x="62.6" y="175.3">5' - 8&quot;</text>
<text x="62.6" y="179.1">4' - 6&quot;</text>
<text x="68.4" y="175.3">6' - 8&quot;</text>
<text x="68.4" y="179.1">6' - 8&quot;</text>
<text x="73.8" y="175.3">FD30S</text>
<text x="73.8" y="179.1">FD30S</text>
<text x="79.1" y="175.3">Internal</text>
<text x="79.1" y="179.1">Internal</text>
<text x="79.4" y="176.4">Single</text>
<text x="79.7" y="177.6">Door</text>
<text x="85.2" y="175.3">Oak</text>
<text x="85.2" y="179.1">Oak</text>
<text x="91.7" y="175.3">2</text>
<text x="91.7" y="179.1">1</text>
<text x="119" y="174.8">Grand total: 46</text>
<text x="173.3" y="174.3">Floor</text>
<text x="173.3" y="175.8">1. Ground</text>
<text x="173.3" y="176.9">Floor</text>
<text x="173.3" y="178.3">2. First</text>
<text x="173.3" y="179.4">Floor</text>
<text x="179.9" y="178.3">Meeting</text>
<text x="180.4" y="175.8">Room</text>
<text x="180.4" y="179.4">Room</text>
<text x="185.8" y="178.3">612 SF</text>
<text x="185.9" y="175.8">421 SF</text>
<text x="193" y="178.3">1</text>
<text x="193" y="175.8">1</text>
<text x="55.5" y="182.8">Grand total: 21</text>
<text x="79.4" y="180.2">Single</text>
<text x="79.7" y="181.3">Door</text>
<text x="173.3" y="180.9">2. First</text>
<text x="173.3" y="182">Floor</text>
<text x="173.3" y="183.4">2. First</text>
<text x="173.3" y="184.5">Floor</text>
<text x="173.3" y="186">2. First</text>
<text x="180.2" y="186">Toilets</text>
<text x="180.4" y="180.9">Office</text>
<text x="180.4" y="183.4">Office</text>
<text x="185.9" y="180.9">316 SF</text>
<text x="185.9" y="183.4">258 SF</text>
<text x="186.1" y="186">97 SF</text>
<text x="193" y="186">1</text>
<text x="193" y="180.9">1</text>
<text x="193" y="183.4">1</text>
<text x="231.6" y="184.1">Project Number</text>
<text x="173.3" y="187.1">Floor</text>
<text x="173.3" y="188.5">2. First</text>
<text x="173.3" y="189.6">Floor</text>
<text x="173.3" y="191.1">2. First</text>
<text x="179.7" y="191.1">Common</text>
<text x="180.2" y="188.5">Toilets</text>
<text x="185.8" y="191.1">421 SF</text>
<text x="186.1" y="188.5">98 SF</text>
<text x="193" y="188.5">1</text>
<text x="193" y="191.1">1</text>
<text x="231.6" y="190.7">Checked By</text>
<text x="231.6" y="186.3">Date</text>
<text x="231.6" y="188.5">Drawn By</text>
<text x="173.3" y="192.2">Floor</text>
<text x="180.3" y="192.2">Room</text>
<text x="231.6" y="198.6">Scale</text>
<text x="262.3" y="199.8" transform="rotate(-90 262.3 199.8)">9/15/2021 1:09:38 AM</text>
</g>
<g font-size=".8">
<text x="99.3" y="27.7">3' - 0&quot;</text>
<text x="145.1" y="27.7">6' - 0&quot;</text>
<text x="194" y="27.7">4' - 10&quot;</text>
<text x="51.7" y="33.4">6' - 0&quot;</text>
<text x="87.4" y="52.4" transform="rotate(-90 87.4 52.4)">7' - 3&quot;</text>
<text x="168.7" y="53.2" transform="rotate(-90 168.7 53.2)">7' - 0&quot;</text>
<text x="214.4" y="53.2" transform="rotate(-90 214.4 53.2)">7' - 0&quot;</text>
<text x="26.8" y="56" transform="rotate(-90 26.8 56)">6' - 0&quot;</text>
<text x="98.3" y="95.7">6' - 0&quot;</text>
<text x="152.6" y="95.7">3' - 0&quot;</text>
<text x="77.8" y="112.3" transform="rotate(-90 77.8 112.3)">4' - 5&quot;</text>
<text x="142.4" y="113.4" transform="rotate(-90 142.4 113.4)">4' - 0&quot;</text>
<text x="77.8" y="132.5" transform="rotate(-90 77.8 132.5)">2' - 2 21/32&quot;</text>
<text x="142.4" y="132.5" transform="rotate(-90 142.4 132.5)">2' - 2 21/32&quot;</text>
</g>
</svg>
